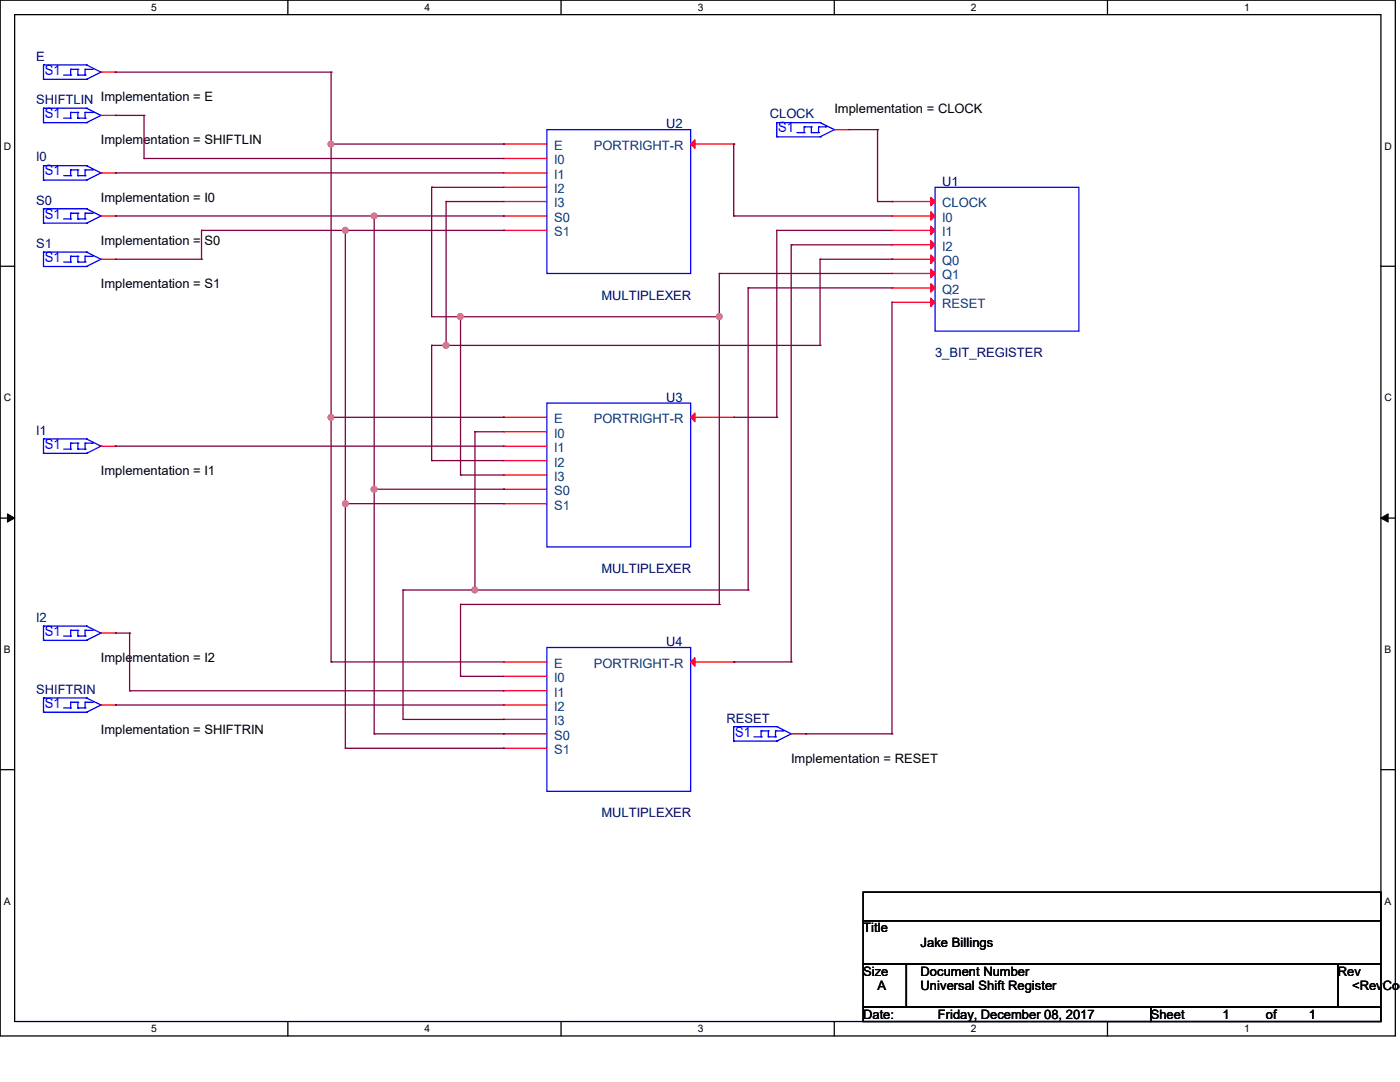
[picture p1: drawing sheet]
<svg xmlns="http://www.w3.org/2000/svg" width="279mm" height="216mm" viewBox="0 0 279 216" stroke-linecap="round" stroke-linejoin="round" font-family="sans-serif">
<path d="M0 0h278.5v206.7h-278.5zM2.9 2.9h272.7v200.9h-272.7z" fill="none" stroke="#000" stroke-width=".25"/>
<g fill="#fff">
<path d="M30.2 .3h1.1v2.3h-1.1z"/>
<path d="M30.2 204.1h1.1v2.3h-1.1z"/>
</g>
<path d="M57.4 0v2.9M57.4 203.8v2.9" fill="none" stroke="#000" stroke-width=".25"/>
<g fill="#fff">
<path d="M84.7 .3h1.1v2.3h-1.1z"/>
<path d="M84.7 204.1h1.1v2.3h-1.1z"/>
</g>
<path d="M112 0v2.9M112 203.8v2.9" fill="none" stroke="#000" stroke-width=".25"/>
<g fill="#fff">
<path d="M139.2 .3h1.1v2.3h-1.1z"/>
<path d="M139.2 204.1h1.1v2.3h-1.1z"/>
</g>
<path d="M166.5 0v2.9M166.5 203.8v2.9" fill="none" stroke="#000" stroke-width=".25"/>
<g fill="#fff">
<path d="M193.8 .3h1.1v2.3h-1.1z"/>
<path d="M193.8 204.1h1.1v2.3h-1.1z"/>
</g>
<path d="M221 0v2.9M221 203.8v2.9" fill="none" stroke="#000" stroke-width=".25"/>
<g fill="#fff">
<path d="M248.3 .3h1.1v2.3h-1.1z"/>
<path d="M248.3 204.1h1.1v2.3h-1.1z"/>
<path d="M.8 28h1.4v2.3h-1.4z"/>
<path d="M276.3 28h1.4v2.3h-1.4z"/>
<path d="M.8 78.2h1.4v2.3h-1.4z"/>
<path d="M276.3 78.2h1.4v2.3h-1.4z"/>
</g>
<path d="M0 53.1h2.9M275.6 53.1h2.9" fill="none" stroke="#000" stroke-width=".25"/>
<g fill="#fff">
<path d="M.8 128.5h1.3v2.2h-1.3z"/>
<path d="M276.3 128.5h1.3v2.2h-1.3z"/>
</g>
<path d="M0 103.4h2.9M275.6 103.4h2.9" fill="none" stroke="#000" stroke-width=".25"/>
<path d="M1.5 102.5l1.4 .9-1.4 .8zM275.6 103.4l1.4-.9v1.7z" fill="#000" stroke="#000" stroke-width=".2"/>
<g fill="#fff">
<path d="M.8 178.7h1.3v2.2h-1.3z"/>
<path d="M276.3 178.7h1.3v2.2h-1.3z"/>
</g>
<path d="M0 153.6h2.9M275.6 153.6h2.9M172.3 178h103.3v5.7h-103.3zM172.3 183.7h103.3v8.7h-103.3zM172.3 192.4h8.6v8.6h-8.6zM180.9 192.4h86.1v8.6h-86.1zM267 192.4h8.6v8.6h-8.6zM172.3 201h57.4v2.8h-57.4zM229.7 201h45.9v2.8h-45.9z" fill="none" stroke="#000" stroke-width=".25"/>
<g fill="none" stroke="#00f" stroke-width=".25">
<path d="M8.7 15.8h.1M8.7 13h.1M8.7 13v2.8M8.7 15.8h8.6M8.7 13h8.6M12.7 15h1.4M14.1 15h.1M14.1 13.8h.1M14.1 13.8v1.2M14.1 13.8h1.4M15.5 13.8h.1M15.5 15h.1"/>
<path d="M15.5 13.8v1.2M15.5 15h1.5M17 15h.1M17 13.8h.1M17 13.8v1.2M17 13.8h1.4M17.3 13h.1M17.3 15.8h.1M17.3 13l2.9 1.4M18.4 13.8h.1M20.2 14.4h.1M20.2 14.4l-2.9 1.4"/>
<path d="M8.7 35.9h.1M8.7 33.1h.1M8.7 24.5h.1M8.7 21.6h.1M8.7 21.6v2.9M8.7 33.1v2.8M8.7 35.9h8.6M8.7 33.1h8.6M8.7 24.5h8.6M8.7 21.6h8.6M12.7 35.1h1.4M12.7 23.6h1.4"/>
<path d="M14.1 35.1h.1M14.1 33.9h.1M14.1 23.6h.1M14.1 22.4h.1M14.1 22.4v1.2M14.1 33.9v1.2M14.1 33.9h1.4M14.1 22.4h1.4M15.5 33.9h.1M15.5 35.1h.1M15.5 22.4h.1M15.5 23.6h.1"/>
<path d="M15.5 22.4v1.2M15.5 33.9v1.2M15.5 35.1h1.5M15.5 23.6h1.5M17 35.1h.1M17 33.9h.1M17 23.6h.1M17 22.4h.1M17 22.4v1.2M17 33.9v1.2M17 33.9h1.4M17 22.4h1.4"/>
<path d="M17.3 33.1h.1M17.3 35.9h.1M17.3 21.6h.1M17.3 24.5h.1M17.3 33.1l2.9 1.4M17.3 21.6l2.9 1.4M18.4 33.9h.1M18.4 22.4h.1M20.2 34.5h.1M20.2 23h.1M20.2 34.5l-2.9 1.4M20.2 23l-2.9 1.5"/>
<path d="M109.1 25.9h28.7v28.7h-28.7zM155 27.3h.1M155 24.5h.1M155 27.3h8.7M155 24.5v2.8M155 24.5h8.7M159 26.5h1.5M160.5 26.5h.1M160.5 25.3h.1M160.5 25.3v1.2M160.5 25.3h1.4M161.9 25.3h.1"/>
<path d="M161.9 26.5h.1M161.9 26.5h1.5M161.9 25.3v1.2M163.4 26.5h.1M163.4 25.3h.1M163.4 25.3h1.4M163.4 25.3v1.2M163.7 24.5h.1M163.7 27.3h.1M163.7 24.5l2.8 1.4M164.8 25.3h.1M166.5 25.9h.1"/>
<path d="M166.5 25.9l-2.8 1.4M186.6 37.4h28.7v28.7h-28.7zM8.7 44.5h.1M8.7 41.7h.1M8.7 53.2h.1M8.7 50.3h.1M8.7 44.5h8.6M8.7 41.7v2.8M8.7 50.3v2.9M8.7 41.7h8.6M8.7 53.2h8.6M8.7 50.3h8.6"/>
<path d="M12.7 43.7h1.4M12.7 52.3h1.4M14.1 43.7h.1M14.1 42.5h.1M14.1 52.3h.1M14.1 51.1h.1M14.1 42.5v1.2M14.1 51.1v1.2M14.1 42.5h1.4M14.1 51.1h1.4M15.5 42.5h.1M15.5 43.7h.1"/>
<path d="M15.5 51.1h.1M15.5 52.3h.1M15.5 43.7h1.5M15.5 42.5v1.2M15.5 51.1v1.2M15.5 52.3h1.5M17 43.7h.1M17 42.5h.1M17 52.3h.1M17 51.1h.1M17 42.5h1.4M17 42.5v1.2"/>
<path d="M17 51.1v1.2M17 51.1h1.4M17.3 41.7h.1M17.3 44.5h.1M17.3 50.3h.1M17.3 53.2h.1M17.3 41.7l2.9 1.4M17.3 50.3l2.9 1.4M18.4 42.5h.1M18.4 51.1h.1M20.2 43.1h.1M20.2 51.7h.1"/>
<path d="M20.2 43.1l-2.9 1.4M20.2 51.7l-2.9 1.5M8.7 90.5h.1M8.7 87.6h.1M8.7 87.6v2.9M8.7 90.5h8.6M8.7 87.6h8.6M12.7 89.6h1.4M14.1 89.6h.1M14.1 88.4h.1M14.1 88.4v1.2M14.1 88.4h1.4"/>
<path d="M15.5 88.4h.1M15.5 89.6h.1M15.5 88.4v1.2M15.5 89.6h1.5M17 89.6h.1M17 88.4h.1M17 88.4v1.2M17 88.4h1.4M17.3 87.6h.1M17.3 90.5h.1M17.3 87.6l2.9 1.4M18.4 88.4h.1"/>
<path d="M20.2 89h.1M20.2 89l-2.9 1.5M109.1 80.4h28.7v28.7h-28.7zM8.7 127.8h.1M8.7 124.9h.1M8.7 139.3h.1M8.7 124.9v2.9M8.7 139.3v2.8M8.7 127.8h8.6M8.7 124.9h8.6M8.7 139.3h8.6M12.7 126.9h1.4"/>
<path d="M14.1 126.9h.1M14.1 125.8h.1M14.1 125.8v1.1M14.1 125.8h1.4M15.5 125.8h.1M15.5 126.9h.1M15.5 125.8v1.1M15.5 126.9h1.5M17 126.9h.1M17 125.8h.1M17 125.8v1.1M17 125.8h1.4"/>
<path d="M17.3 124.9h.1M17.3 127.8h.1M17.3 139.3h.1M17.3 124.9l2.9 1.4M17.3 139.3l2.9 1.4M18.4 125.8h.1M20.2 126.3h.1M20.2 126.3l-2.9 1.5M109.1 129.2h28.7v28.7h-28.7zM8.7 142.1h.1M8.7 142.1h8.6M12.7 141.3h1.4"/>
<path d="M14.1 141.3h.1M14.1 140.1h.1M14.1 140.1v1.2M14.1 140.1h1.4M15.5 140.1h.1M15.5 141.3h.1M15.5 140.1v1.2M15.5 141.3h1.5M17 141.3h.1M17 140.1h.1M17 140.1v1.2M17 140.1h1.4"/>
<path d="M17.3 142.1h.1M18.4 140.1h.1M20.2 140.7h.1M20.2 140.7l-2.9 1.4M146.4 147.9h.1M146.4 145h.1M146.4 147.9h8.6M146.4 145v2.9M146.4 145h8.6M150.5 147h1.4M151.9 147h.1M151.9 145.8h.1"/>
<path d="M151.9 145.8v1.2M151.9 145.8h1.4M153.3 145.8h.1M153.3 147h.1M153.3 147h1.5M153.3 145.8v1.2M154.8 147h.1M154.8 145.8h.1M154.8 145.8h1.4M154.8 145.8v1.2M155 145h.1M155 147.9h.1"/>
<path d="M155 145l2.9 1.4M156.2 145.8h.1M157.9 146.4h.1M157.9 146.4l-2.9 1.5"/>
</g>
<g fill="#f00" stroke="#f00" stroke-width=".25">
<path d="M138.7 82.4v1.7l-.9-.8z"/>
<path d="M138.7 27.9v1.7l-.9-.9z"/>
<path d="M185.8 39.4l.8 .8-.8 .9z"/>
<path d="M185.8 42.2l.8 .9-.8 .8z"/>
<path d="M185.8 45.1l.8 .9-.8 .8z"/>
<path d="M185.8 48l.8 .9-.8 .8z"/>
<path d="M185.8 50.9l.8 .8-.8 .9z"/>
<path d="M185.8 53.7l.8 .9-.8 .8z"/>
<path d="M185.8 56.6l.8 .8-.8 .9z"/>
<path d="M185.8 59.5l.8 .8-.8 .9z"/>
<path d="M138.7 131.2v1.7l-.9-.8z"/>
</g>
<g fill="none" stroke="#f00" stroke-width=".25">
<path d="M20.2 14.4h2.8M23 14.4h.1M20.2 34.5h2.8M20.2 23h2.8M23 34.5h.1M23 23h.1M100.5 28.7h.1M100.5 31.6h.1M100.5 34.5h.1M100.5 37.4h.1M100.5 28.7h8.6M100.5 31.6h8.6"/>
<path d="M100.5 34.5h8.6M100.5 37.4h8.6M137.8 28.7h8.6M146.4 28.7h.1M166.5 25.9h2.9M169.4 25.9h.1M20.2 43.1h2.8M20.2 51.7h2.8M23 43.1h.1M23 51.7h.1M100.5 40.2h.1M100.5 43.1h.1"/>
<path d="M100.5 46h.1M100.5 43.1h8.6M100.5 40.2h8.6M100.5 46h8.6M178 40.2h.1M178 43.1h.1M178 46h.1M178 48.9h.1M178 51.7h.1M178 54.6h.1M178 57.4h.1M178 43.1h8.6"/>
<path d="M178 51.7h8.6M178 40.2h8.6M178 46h8.6M178 48.9h8.6M178 54.6h8.6M178 57.4h8.6M178 60.3h.1M178 60.3h8.6M20.2 89h2.8M23 89h.1M100.5 83.3h.1M100.5 86.1h.1"/>
<path d="M100.5 89h.1M100.5 91.9h.1M100.5 94.8h.1M100.5 97.6h.1M100.5 83.3h8.6M100.5 86.1h8.6M100.5 89h8.6M100.5 91.9h8.6M100.5 94.8h8.6M100.5 97.6h8.6M137.8 83.3h8.6M146.4 83.3h.1"/>
<path d="M100.5 100.5h.1M100.5 100.5h8.6M20.2 126.3h2.8M23 126.3h.1M100.5 132.1h.1M100.5 135h.1M100.5 137.8h.1M100.5 132.1h8.6M100.5 135h8.6M100.5 137.8h8.6M137.8 132.1h8.6M146.4 132.1h.1"/>
<path d="M20.2 140.7h2.8M23 140.7h.1M100.5 140.7h.1M100.5 143.6h.1M100.5 146.4h.1M100.5 149.3h.1M100.5 140.7h8.6M100.5 146.4h8.6M100.5 143.6h8.6M100.5 149.3h8.6M157.9 146.4h2.9M160.8 146.4h.1"/>
</g>
<g fill="none" stroke="#800040" stroke-width=".25">
<path d="M23 14.4h.1M23 14.4h43.1M66.1 14.4h.1M66.1 14.4v117.7M23 34.5h.1M23 23h.1M23 34.5h77.5M23 23h5.7M28.7 31.6h.1M28.7 23h.1M28.7 31.6h71.8M28.7 23v8.6"/>
<path d="M66.1 28.7h34.4M86.1 37.4h.1M86.1 37.4v25.8h57.5M86.1 37.4h14.4M100.5 28.7h.1M146.4 28.7h.1M146.4 28.7v14.4M169.4 25.9h5.7M175.1 25.9h.1M175.1 25.9v14.3M23 43.1h.1M23 43.1h77.5"/>
<path d="M23 51.7h17.2M40.2 51.7h.1M40.2 46h.1M40.2 46h60.3M40.2 46v5.7M68.9 46h.1M68.9 46v103.3M74.7 43.1v103.3M89 40.2h.1M89 40.2h11.5M89 40.2v28.7M100.5 43.1h.1"/>
<path d="M100.5 46h.1M143.6 54.6h.1M143.6 54.6h34.4M143.6 54.6v66M146.4 43.1h.1M146.4 43.1h31.6M149.3 57.4h.1M149.3 57.4h28.7M149.3 57.4v60.3M155 46h.1M155 46v37.3M155 46h23"/>
<path d="M157.9 48.9h.1M157.9 48.9v83.2M157.9 48.9h20.1M163.7 51.7h.1M163.7 51.7v17.2M163.7 51.7h14.3M175.1 40.2h.1M175.1 40.2h2.9M178 51.7h.1M178 40.2h.1M86.1 68.9h.1M86.1 68.9v23"/>
<path d="M86.1 68.9h77.6M89 68.9h.1M91.9 63.2h.1M91.9 63.2v31.6M143.6 63.2h.1M163.7 68.9h.1M178 60.3v86.1M23 89h.1M23 89h77.5M66.1 83.3h.1M66.1 83.3h34.4M74.7 97.6h.1"/>
<path d="M74.7 97.6h25.8M86.1 91.9h.1M86.1 91.9h14.4M91.9 94.8h.1M91.9 94.8h8.6M94.8 86.1h.1M94.8 86.1v31.6M94.8 86.1h5.7M100.5 97.6h.1M100.5 83.3h.1M146.4 83.3h.1M146.4 83.3h8.6"/>
<path d="M155 83.3h.1M68.9 100.5h.1M68.9 100.5h31.6M80.4 117.7h.1M80.4 117.7h68.9M80.4 117.7v25.9h20.1M94.8 117.7h.1M100.5 100.5h.1M149.3 117.7h.1M23 126.3h.1M23 126.3h2.9M25.9 126.3h.1"/>
<path d="M25.9 137.8h.1M25.9 126.3v11.5M25.9 137.8h74.6M66.1 132.1h.1M66.1 132.1h34.4M91.9 135h.1M91.9 120.6h.1M91.9 135h8.6M91.9 120.6v14.4M91.9 120.6h51.7M143.6 120.6h.1M146.4 132.1h.1"/>
<path d="M146.4 132.1h11.5M157.9 132.1h.1M23 140.7h.1M23 140.7h77.5M68.9 149.3h.1M68.9 149.3h31.6M74.7 146.4h.1M74.7 146.4h25.8M100.5 146.4h.1M100.5 149.3h.1M100.5 143.6h.1M160.8 146.4h.1"/>
<path d="M160.8 146.4h17.2M178 146.4h.1"/>
</g>
<g fill="#f0f" stroke="#f0f" stroke-width=".25">
<circle cx="94.7" cy="117.7" r=".56"/>
<circle cx="89" cy="68.9" r=".56"/>
<circle cx="91.9" cy="63.2" r=".56"/>
<circle cx="143.5" cy="63.2" r=".56"/>
<circle cx="74.7" cy="43.1" r=".56"/>
<circle cx="68.9" cy="46" r=".56"/>
<circle cx="74.7" cy="97.6" r=".56"/>
<circle cx="68.9" cy="100.5" r=".56"/>
<circle cx="66" cy="83.3" r=".56"/>
<circle cx="66" cy="28.7" r=".56"/>
</g>
<g font-size="2.8" fill="#00f">
<text x="8.9" y="14.9">S1</text>
<text x="8.9" y="23.5">S1</text>
<text x="155.3" y="26.4">S1</text>
<text x="8.9" y="35">S1</text>
<text x="8.9" y="43.6">S1</text>
<text x="8.9" y="52.2">S1</text>
<text x="8.9" y="89.6">S1</text>
<text x="8.9" y="126.9">S1</text>
<text x="8.9" y="141.2">S1</text>
<text x="146.7" y="147">S1</text>
</g>
<g font-size="2.6" fill="#000080">
<text x="7.2" y="12.2">E</text>
<text x="7.2" y="20.7">SHIFTLIN Implementation = E</text>
<text x="153.6" y="23.6">CLOCK</text>
<text x="132.9" y="25.6">U2</text>
<text x="7.2" y="32.2">I0</text>
<text x="7.2" y="40.9">S0</text>
<text x="188" y="37.1">U1</text>
<text x="7.2" y="49.4">S1</text>
<text x="120" y="59.8">MULTIPLEXER</text>
<text x="186.6" y="71.2">3_BIT_REGISTER</text>
<text x="132.9" y="80.2">U3</text>
<text x="7.2" y="86.8">I1</text>
<text x="120" y="114.3">MULTIPLEXER</text>
<text x="7.2" y="124.1">I2</text>
<text x="132.9" y="128.9">U4</text>
<text x="7.2" y="138.4">SHIFTRIN</text>
<text x="145" y="144.2">RESET</text>
<text x="120" y="163.1">MULTIPLEXER</text>
</g>
<g font-size="2.6">
<text x="166.5" y="22.5">Implementation = CLOCK</text>
<text x="20.2" y="28.8">Implementation = SHIFTLIN</text>
<text x="20.2" y="40.3">Implementation = I0</text>
<text x="20.2" y="48.9">Implementation = S0</text>
<text x="20.2" y="57.5">Implementation = S1</text>
<text x="20.2" y="94.8">Implementation = I1</text>
<text x="20.2" y="132.1">Implementation = I2</text>
<text x="20.2" y="146.5">Implementation = SHIFTRIN</text>
<text x="157.9" y="152.2">Implementation = RESET</text>
<text x="172.3" y="186.1">Title</text>
<text x="183.7" y="188.9">Jake Billings</text>
<text x="172.3" y="194.7">Size</text>
<text x="175.1" y="197.6">A</text>
<text x="183.7" y="194.7">Document Number</text>
<text x="183.7" y="197.6">Universal Shift Register</text>
<text x="267" y="194.7">Rev</text>
<text x="269.8" y="197.6">&lt;RevCod</text>
<text x="172.3" y="203.3">Date:</text>
<text x="187.2" y="203.3">Friday, December 08, 2017</text>
<text x="229.7" y="203.3">Sheet</text>
<text x="244" y="203.3">1</text>
<text x="252.6" y="203.3">of</text>
<text x="261.2" y="203.3">1</text>
</g>
<g font-size="2.6" fill="#004080">
<text x="110.6" y="29.9">E</text>
<text x="118.5" y="29.9">PORTRIGHT-R</text>
<text x="110.6" y="32.8">I0</text>
<text x="110.6" y="35.7">I1</text>
<text x="110.6" y="38.6">I2</text>
<text x="110.6" y="41.4">I3</text>
<text x="188" y="41.4">CLOCK</text>
<text x="110.6" y="44.3">S0</text>
<text x="110.6" y="47.2">S1</text>
<text x="188" y="44.3">I0</text>
<text x="188" y="47.2">I1</text>
<text x="188" y="50">I2</text>
<text x="188" y="52.9">Q0</text>
<text x="188" y="55.8">Q1</text>
<text x="188" y="58.6">Q2</text>
<text x="188" y="61.5">RESET</text>
<text x="110.6" y="84.5">E</text>
<text x="110.6" y="87.3">I0</text>
<text x="118.5" y="84.5">PORTRIGHT-R</text>
<text x="110.6" y="90.2">I1</text>
<text x="110.6" y="93.1">I2</text>
<text x="110.6" y="96">I3</text>
<text x="110.6" y="98.8">S0</text>
<text x="110.6" y="101.7">S1</text>
<text x="110.6" y="133.3">E</text>
<text x="110.6" y="136.1">I0</text>
<text x="118.5" y="133.3">PORTRIGHT-R</text>
<text x="110.6" y="139">I1</text>
<text x="110.6" y="141.9">I2</text>
<text x="110.6" y="144.7">I3</text>
<text x="110.6" y="147.6">S0</text>
<text x="110.6" y="150.5">S1</text>
</g>
<g font-size="2.1">
<text x="30.2" y="2.2">5</text>
<text x="84.7" y="2.2">4</text>
<text x="139.2" y="2.2">3</text>
<text x="193.8" y="2.2">2</text>
<text x="248.3" y="2.2">1</text>
<text x=".8" y="29.8">D</text>
<text x="276.3" y="29.8">D</text>
<text x=".8" y="80.1">C</text>
<text x="276.3" y="80.1">C</text>
<text x=".8" y="130.3">B</text>
<text x="276.3" y="130.3">B</text>
<text x=".8" y="180.5">A</text>
<text x="276.3" y="180.5">A</text>
<text x="30.2" y="206">5</text>
<text x="84.7" y="206">4</text>
<text x="139.2" y="206">3</text>
<text x="193.8" y="206">2</text>
<text x="248.3" y="206">1</text>
</g>
</svg>
